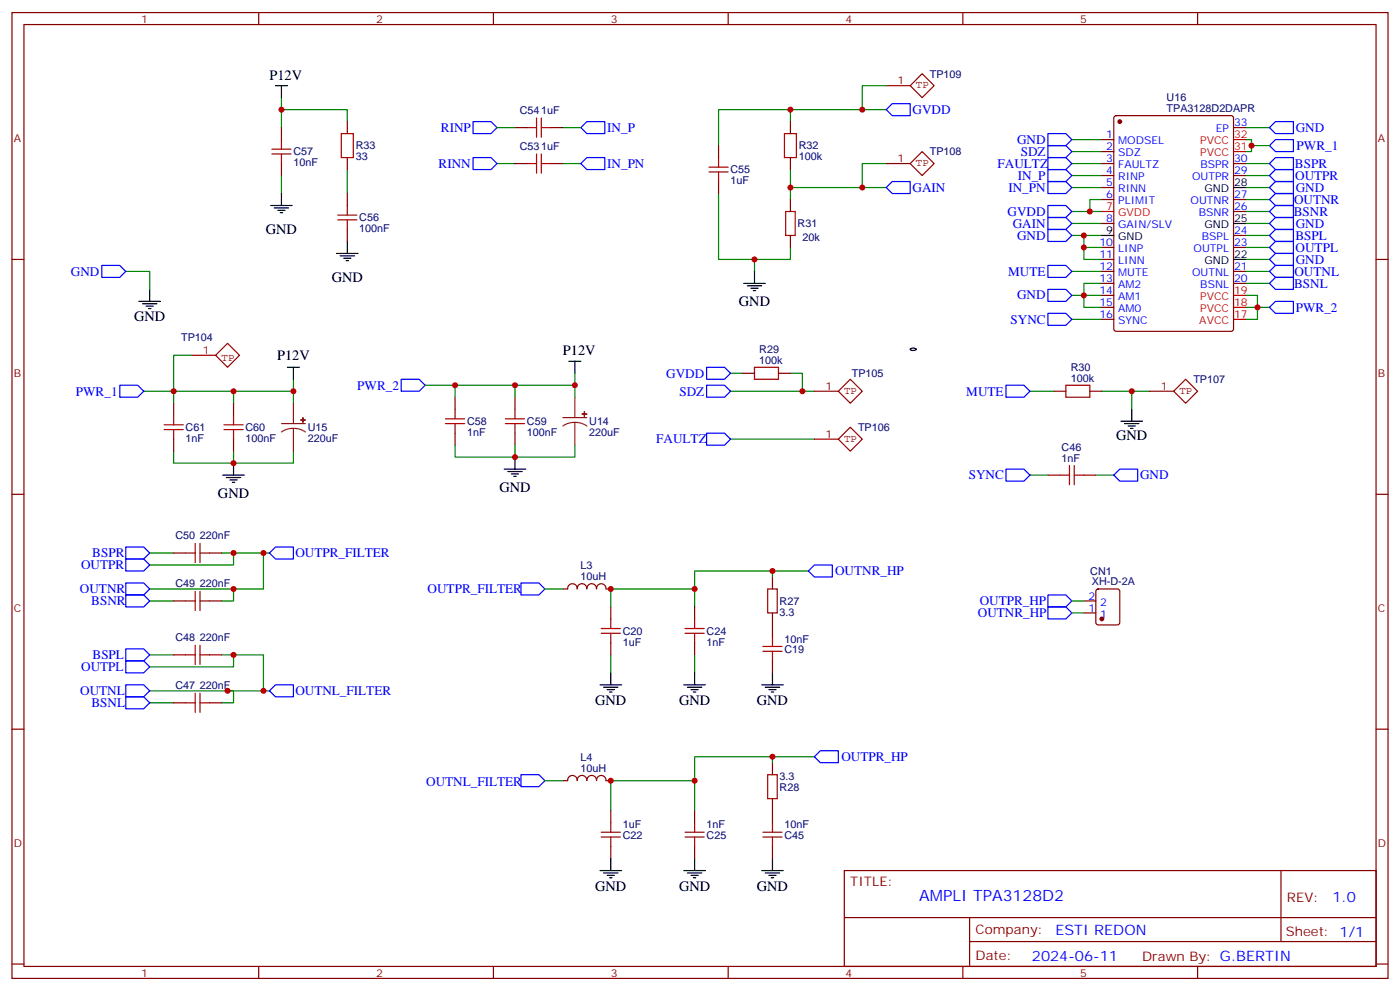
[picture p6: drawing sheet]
<svg xmlns="http://www.w3.org/2000/svg" width="412mm" height="292mm" viewBox="0 0 412 292" stroke-linecap="round" stroke-linejoin="round" font-family="sans-serif">
<g fill="none" stroke="#870000" stroke-width=".35">
<path d="M3.5 3.7h405.4v284.3h-405.4zM7.1 7.2h398.2v277.3h-398.2zM76.2 3.7v3.5M145.3 3.7v3.5M214.5 3.7v3.5M283.6 3.7v3.5M352.8 3.7v3.5M82.9 37.6v3.5M102.3 35.8v3.5M151.7 37.6h3.5M162.3 37.6h3.5M232.8 35.8v3.5"/>
<path d="M328.3 34.2l.5-.2h33.9l.6 .5 .1 62.3-.5 .7h-34.1l-.7-.4v-62.4zM363.4 37.6h3.5M82.9 48.2v3.5M102.3 46.4v3.5M102.3 57v3.5M151.7 48.2h3.5M162.3 48.2h3.5M211.7 42.9v3.5M211.7 53.4v3.6M232.8 46.4v3.5M232.8 58.7v3.6M324.6 48.2h3.5"/>
<path d="M324.6 41.1h3.5M324.6 44.6h3.5M324.6 51.7h3.5M324.6 55.2h3.5M324.6 58.7h3.5M363.4 48.2h3.5M363.4 51.7h3.5M363.4 58.7h3.5M3.5 76.4h3.6M102.3 67.6v3.5M232.8 69.3v3.5M324.6 76.4h3.5"/>
<path d="M324.6 65.8h3.5M324.6 72.8h3.5M324.6 79.9h3.5M363.4 72.8h3.5M363.4 79.9h3.5M363.4 69.3h3.5M363.4 62.3h3.5M405.3 76.4h3.6M324.6 83.4h3.5M324.6 87h3.5M324.6 90.5h3.5M324.6 94h3.5"/>
<path d="M363.4 83.4h3.5M51.2 118.7v3.5M68.8 118.7v3.5M134.1 116.9v3.6M151.7 116.9v3.6M218.7 109.9h3.5M229.3 109.9h3.5M310.4 115.2h3.6M321 115.2h3.6M51.2 129.3v3.5M68.8 129.3v3.5M134.1 127.5v3.6"/>
<path d="M151.7 127.5v3.6M308.7 139.9h3.5M319.3 139.9h3.5M3.5 145.5h3.6M405.3 145.5h3.6M51.2 176.9h3.5M51.2 162.8h3.5M61.7 176.9h3.6M61.7 162.8h3.6M172.8 173.3a1.41 1.41 0 0 0-1.4-1.5 1.41 1.41 0 0 0-1.4 1.6 1.41 1.41 0 0 0-1.4-1.6 1.41 1.41 0 0 0-1.4 1.6h-1.4M172.9 173.3a1.41 1.41 0 0 1 1.4-1.5 1.41 1.41 0 0 1 1.4 1.5 1.4 1.4 0 0 1 1.4-1.5 1.4 1.4 0 0 1 1.4 1.5l1.4 .1M179.9 178.7v3.5"/>
<path d="M204.6 178.7v3.5M227.5 169.9v3.5M319.3 176.9h3.5M323 173.6l.5-.2h5.6l.7 .4v9.5l-.4 .6-5.9 .1-.7-.5v-9.4zM51.2 192.8h3.5M61.7 192.8h3.6M179.9 189.3v3.5M204.6 189.3v3.5M227.5 180.4v7.1M227.5 194.6v3.5M319.3 180.4h3.5M3.5 214.7h3.6"/>
<path d="M51.2 206.9h3.5M61.7 206.9h3.6M405.3 214.7h3.6M165.8 229.8h1.4M167.2 229.8a1.41 1.41 0 0 1 1.4-1.5 1.41 1.41 0 0 1 1.4 1.5M170 229.8a1.41 1.41 0 0 1 1.4-1.5 1.41 1.41 0 0 1 1.4 1.5M172.9 229.8a1.41 1.41 0 0 1 1.4-1.5 1.41 1.41 0 0 1 1.4 1.5 1.4 1.4 0 0 1 1.4-1.5 1.4 1.4 0 0 1 1.4 1.5M178.5 229.8h1.4M179.9 238.7v3.5M204.6 238.7v3.5M227.5 224.5v3.6M227.5 235.1v7.1"/>
<path d="M179.9 249.2v3.6M204.6 249.2v3.6M227.5 249.2v3.6M248.7 256.3h156.6v28.2h-156.6zM377.3 256.3v20.9M248.7 270.1h156.5M285.6 277.2h119.6M285.6 270.1v14.2M3.5 283.8h3.6M76.2 284.5v3.5M145.3 284.5v3.5M214.5 284.5v3.5"/>
<path d="M283.6 284.5v3.5M352.8 284.5v3.5M405.3 283.8h3.6"/>
</g>
<g fill="none" stroke="#00f" stroke-width=".35">
<path d="M139.3 35.8h5.3l1.8 1.8-1.8 1.7h-5.3zM172.9 35.8h5.3v3.5h-5.3l-1.8-1.7zM262.8 30.5h5.3v3.5h-5.3l-1.7-1.7zM308.7 39.3h5.3l1.7 1.8-1.7 1.8h-5.3zM375.7 35.8h5.3v3.5h-5.3l-1.8-1.7zM139.3 46.4h5.3l1.8 1.8-1.8 1.7h-5.3zM172.9 46.4h5.3v3.5h-5.3l-1.8-1.7zM262.8 53.4h5.3v3.6h-5.3l-1.7-1.8zM308.7 46.4h5.3l1.7 1.8-1.7 1.7h-5.3zM308.7 42.9h5.3l1.7 1.7-1.7 1.8h-5.3zM308.7 53.4h5.3l1.7 1.8-1.7 1.8h-5.3zM308.7 49.9h5.3l1.7 1.8-1.7 1.7h-5.3z"/>
<path d="M373.9 48.2l1.8-1.8h5.3v3.5h-5.3zM375.7 49.9h5.3v3.5h-5.3l-1.8-1.7zM375.7 57h5.3v3.5h-5.3l-1.8-1.8zM375.7 41.1h5.3v3.5h-5.3l-1.8-1.7zM375.7 53.4h5.3v3.6h-5.3l-1.8-1.8zM30 78.1h5.3l1.7 1.8-1.7 1.8h-5.3zM308.7 78.1h5.3l1.7 1.8-1.7 1.8h-5.3zM308.7 67.6h5.3l1.7 1.7-1.7 1.8h-5.3zM308.7 64h5.3l1.7 1.8-1.7 1.8h-5.3zM308.7 60.5h5.3l1.7 1.8-1.7 1.7h-5.3zM373.9 69.3l1.8-1.7h5.3v3.5h-5.3zM373.9 72.8l1.8-1.7h5.3v3.5h-5.3z"/>
<path d="M373.9 79.9l1.8-1.8h5.3v3.6h-5.3zM373.9 62.3l1.8-1.8h5.3v3.5h-5.3zM375.7 64h5.3v3.6h-5.3l-1.8-1.8zM375.7 74.6h5.3v3.5h-5.3l-1.8-1.7zM308.7 92.3h5.3l1.7 1.7-1.7 1.8h-5.3zM308.7 85.2h5.3l1.7 1.8-1.7 1.7h-5.3zM375.7 81.7h5.3v3.5h-5.3l-1.8-1.8zM375.7 88.7h5.3v3.6h-5.3l-1.8-1.8zM35.3 113.4h5.3l1.7 1.8-1.7 1.7h-5.3zM118.2 111.7h5.3l1.7 1.7-1.7 1.8h-5.3zM208.1 108.1h5.3l1.8 1.8-1.8 1.8h-5.3zM208.1 113.4h5.3l1.8 1.8-1.8 1.7h-5.3z"/>
<path d="M296.3 113.4h5.3l1.8 1.8-1.8 1.7h-5.3zM208.1 127.5h5.3l1.8 1.8-1.8 1.8h-5.3zM296.3 138.1h5.3l1.8 1.8-1.8 1.7h-5.3zM329.8 138.1h5.3v3.5h-5.3l-1.7-1.7zM37 161h5.3l1.8 1.8-1.8 1.8h-5.3zM37 164.6h5.3l1.8 1.7-1.8 1.8h-5.3zM37 171.6h5.3l1.8 1.8-1.8 1.8h-5.3zM37 175.2h5.3l1.8 1.7-1.8 1.8h-5.3zM79.4 162.8l1.7-1.8h5.3v3.6h-5.3zM153.5 171.6h5.2l1.8 1.8-1.8 1.8h-5.2zM239.9 166.3h5.3v3.6h-5.3l-1.8-1.8zM308.7 178.7h5.3l1.7 1.7-1.7 1.8h-5.3z"/>
<path d="M308.7 175.2h5.3l1.7 1.7-1.7 1.8h-5.3zM37 191h5.3l1.8 1.8-1.8 1.8h-5.3zM37 194.6h5.3l1.8 1.7-1.8 1.8h-5.3zM37 201.6h5.3l1.8 1.8-1.8 1.7h-5.3zM37 205.1h5.3l1.8 1.8-1.8 1.8h-5.3zM79.4 203.4l1.7-1.8h5.3v3.5h-5.3zM153.5 228.1h5.2l1.8 1.7-1.8 1.8h-5.2zM241.7 221h5.2v3.5h-5.2l-1.8-1.7z"/>
</g>
<g fill="none" stroke="#008700" stroke-width=".35">
<path d="M82.9 32.3h19.4v3.5M82.9 28.8v8.8M146.4 37.6h5.3M165.8 37.6h5.3M232.8 32.3v3.5M261.1 25.2h-7.1v7.1M261.1 32.3h-49.4v10.6M366.9 37.6h7M82.9 51.7v5.3M102.3 49.9v7.1M146.4 48.2h5.3M165.8 48.2h5.3"/>
<path d="M211.7 57v19.4h21.1v-3.6M232.8 49.9v8.8M232.8 55.2h28.3M261.1 48.2h-7.1v7M315.7 51.7h8.9M315.7 48.2h8.9M315.7 44.6h8.9M315.7 55.2h8.9M315.7 41.1h8.9M324.6 58.7h-3.6v3.6M366.9 41.1h1.8v3.5h-1.8M366.9 51.7h7"/>
<path d="M366.9 48.2h7M366.9 58.7h7M366.9 55.2h7M368.7 42.9h5.2M37 79.9h7.1v5.3M222.2 76.4v3.5M315.7 69.3h8.9M315.7 79.9h8.9M315.7 62.3h8.9M315.7 65.8h8.9M319.3 69.3v7.1h5.3M319.3 72.8h5.3"/>
<path d="M366.9 69.3h7M366.9 72.8h7M366.9 79.9h7M366.9 62.3h7M366.9 65.8h7M366.9 76.4h7M315.7 94h8.9M315.7 87h8.9M324.6 83.4h-5.3v7.1h5.3M366.9 87h3.5v7h-3.5M366.9 83.4h7M366.9 90.5h7"/>
<path d="M56.4 104.6h-5.2v10.6h-8.9M68.8 115.2h-17.6v3.5M68.8 118.7v-3.5h17.6v3.5M86.4 111.7v3.5M125.2 113.4h8.9M151.7 116.9v-3.5h17.6v3.5M151.7 113.4h-17.6v3.5M169.3 109.9v3.5M215.2 115.2h24.7M215.2 109.9h3.5M232.8 109.9h3.6v5.3M303.4 115.2h7"/>
<path d="M324.6 115.2h8.8v5.3M333.4 115.2h5.3M51.2 132.8v3.5h35.2v-3.5M68.8 132.8v3.5M134.1 131.1v3.5h35.2v-3.5M151.7 131.1v3.5M215.2 129.3h24.7M303.4 139.9h5.3M322.8 139.9h5.3M44.1 173.4h24.7v3.5h-3.5M44.1 162.8h7.1M44.1 176.9h7.1"/>
<path d="M65.3 162.8h3.5v3.5h-24.7M68.8 162.8h8.8v10.6h-8.8M77.6 162.8h1.8M160.5 173.4h5.3M179.9 178.7v-5.3h24.7v5.3M227.5 169.9v-1.8h-22.9v5.3M227.5 168.1h10.6M315.7 176.9h3.6M44.1 192.8h7.1M65.3 192.8h3.5v3.5h-24.7M68.8 192.8h8.8v10.6h1.8M179.9 192.8v5.3"/>
<path d="M204.6 192.8v5.3M315.7 180.4h3.6M44.1 203.4h24.7v3.5h-3.5M44.1 206.9h7.1M67 203.4h10.6M160.5 229.8h5.3M179.9 238.7v-8.9h24.7v8.9M227.5 224.5v-1.7h-22.9v7M227.5 222.8h12.4"/>
</g>
<g fill="none" stroke="#000" stroke-width=".35">
<path d="M81.1 25.2h3.6M82.9 25.2v3.6M82.9 57v3.5M363.4 55.2h3.5M79.7 60.5h6.4M80.8 61.2h4.2M81.8 61.9h2.2M82.5 62.6h.8M99.1 74.6h6.4M100.2 75.3h4.2M101.2 76h2.2M102 76.7h.7"/>
<path d="M102.3 71.1v3.5M222.2 79.9v3.5M324.6 69.3h3.5M363.4 76.4h3.5M363.4 65.8h3.5M40.9 88.7h6.4M42 89.4h4.2M43 90.1h2.2M43.7 90.8h.7M44.1 85.2v3.5M219.1 83.4h6.3M220.1 84.1h4.3"/>
<path d="M221.2 84.8h2.1M221.9 85.5h.7M84.7 108.1h3.5M86.4 108.1v3.6M167.6 106.4h3.5M169.3 106.4v3.5M268.2 102.7l.8-.2 .9 .3a1.28 1.28 0 0 1-1.8 0zM65.6 139.9h6.4M68.8 136.3v3.6M148.5 138.1h6.4M149.6 138.8h4.2M150.6 139.5h2.2"/>
<path d="M151.7 134.6v3.5M330.2 124h6.3M331.3 124.7h4.2M332.3 125.4h2.1M333 126.1h.7M333.4 120.5v3.5M66.7 140.6h4.2M67.7 141.3h2.1M68.4 142h.7M151.3 140.2h.7M179.9 198.1v3.5M204.6 198.1v3.5"/>
<path d="M227.5 198.1v3.5M176.7 201.6h6.4M177.8 202.3h4.2M178.9 203h2.1M179.6 203.7h.7M201.4 201.6h6.4M202.5 202.3h4.2M203.6 203h2.1M204.3 203.7h.7M224.4 201.6h6.3M225.4 202.3h4.3M226.5 203h2.1"/>
<path d="M227.2 203.7h.7M176.7 256.3h6.4M177.8 257h4.2M178.9 257.7h2.1M179.6 258.4h.7M179.9 252.8v3.5M201.4 256.3h6.4M202.5 257h4.2M203.6 257.7h2.1M204.3 258.4h.7M204.6 252.8v3.5M224.4 256.3h6.3"/>
<path d="M225.4 257h4.3M226.5 257.7h2.1M227.2 258.4h.7M227.5 252.8v3.5"/>
</g>
<g fill="none" stroke="#a10000" stroke-width=".35">
<path d="M100.5 39.3h3.6v7.1h-3.6zM155.2 37.6h2.8M158 34.7v5.7M159.5 34.7v5.7M159.5 37.6h2.8M231.1 39.3h3.5v7.1h-3.5zM80.1 45.3h5.6M80.1 43.9h5.6M82.9 41.1v2.8M82.9 45.3v2.9M155.2 48.2h2.8M158 45.3v5.7"/>
<path d="M159.5 48.2h2.8M159.5 45.3v5.7M208.8 49.2h5.7M208.8 50.6h5.7M211.7 46.4v2.8M211.7 50.6v2.8M99.5 64.7h5.6M99.5 63.3h5.6M102.3 60.5v2.8M102.3 64.7v2.9M231.4 62.3h2.8v7h-2.8zM222.2 108.1h7.1v3.6h-7.1z"/>
<path d="M314 113.4h7v3.5h-7zM48.3 126.5h5.7M48.3 125.1h5.7M51.2 122.2v2.9M51.2 126.5v2.8M66 126.5h5.6M66 125.1h5.6M68.8 122.2v2.9M68.8 126.5v2.8M131.2 123.3h5.7M131.2 124.7h5.7M134.1 120.5v2.8"/>
<path d="M134.1 124.7v2.8M148.9 123.3h5.6M148.9 124.7h5.6M151.7 120.5v2.8M151.7 124.7v2.8M312.2 139.9h2.8M315 137.1v5.6M316.4 139.9h2.9M316.4 137.1v5.6M57.5 160v5.6M58.9 160v5.6M54.7 176.9h2.8"/>
<path d="M54.7 162.8h2.8M57.5 174.1v5.6M58.9 174.1v5.6M58.9 176.9h2.8M58.9 162.8h2.8M226.1 173.4h2.9v7h-2.9zM54.7 192.8h2.8M57.5 190v5.6M58.9 190v5.6M58.9 192.8h2.8M177.1 186.4h5.6M177.1 185h5.6"/>
<path d="M179.9 182.2v2.8M179.9 186.4v2.9M201.8 186.4h5.6M201.8 185h5.6M204.6 182.2v2.8M204.6 186.4v2.9M224.7 190.3h5.7M224.7 191.7h5.7M227.5 187.5v2.8M227.5 191.7v2.9M54.7 206.9h2.8M57.5 204.1v5.6"/>
<path d="M58.9 206.9h2.8M58.9 204.1v5.6M226.1 228.1h2.9v7h-2.9zM177.1 245h5.6M177.1 246.4h5.6M179.9 242.2v2.8M179.9 246.4v2.8M201.8 245h5.6M201.8 246.4h5.6M204.6 242.2v2.8M204.6 246.4v2.8M224.7 245h5.7"/>
<path d="M224.7 246.4h5.7M227.5 242.2v2.8M227.5 246.4v2.8"/>
</g>
<path d="M261.1 25.2h7M268.1 25.2l3.5-3.5 3.6 3.5-3.6 3.6zM261.1 48.2h7M268.1 48.2l3.5-3.6 3.6 3.6-3.6 3.5zM56.4 104.6h7.1M67 101.1l3.6 3.5-3.6 3.5-3.5-3.5zM239.9 115.2h7M246.9 115.2l3.6-3.5 3.5 3.5-3.5 3.5zM338.7 115.2h7M345.7 115.2l3.5-3.5 3.6 3.5-3.6 3.5zM239.9 129.3h7M246.9 129.3l3.6-3.5 3.5 3.5-3.5 3.5z" fill="none" stroke="#900" stroke-width=".35"/>
<path d="M86.4 118.7v6M169.3 116.9v6M82.9 124.7h7.1M86.4 126.1l-1.8 .3-1.7 .8M86.4 126.1l1.9 .3 1.7 .8M86.4 126.1v6.7M165.8 122.9h7.1M169.3 124.4l-1.8 .2-1.7 .8M169.3 124.4l1.9 .2 1.7 .8M169.3 124.4v6.7" fill="none" stroke="#8c2424" stroke-width=".35"/>
<g fill="#8c2424" stroke="#8c2424" stroke-width=".35">
<path d="M171.4 121.9h1.5z"/>
<path d="M172.1 121.2l.1 1.4z"/>
<path d="M88.5 123.6l1.5 .1z"/>
<path d="M89.2 122.9l.1 1.5z"/>
</g>
<g fill="#870000" stroke="#870000" stroke-width=".35">
<circle cx="329.8" cy="35.8" r=".53"/>
<circle cx="324.6" cy="182.2" r=".53"/>
</g>
<path d="M363.4 44.6h3.5M363.4 41.1h3.5M324.6 62.3h3.5M363.4 94h3.5M363.4 90.5h3.5M363.4 87h3.5" fill="none" stroke="#f00" stroke-width=".35"/>
<g fill="#c00">
<circle cx="227.5" cy="222.8" r=".88"/>
<circle cx="227.5" cy="168.1" r=".88"/>
<circle cx="67" cy="203.4" r=".88"/>
<circle cx="77.6" cy="203.4" r=".88"/>
<circle cx="77.6" cy="162.8" r=".88"/>
<circle cx="179.9" cy="173.4" r=".88"/>
<circle cx="179.9" cy="229.8" r=".88"/>
<circle cx="204.6" cy="173.4" r=".88"/>
<circle cx="204.6" cy="229.8" r=".88"/>
<circle cx="68.8" cy="192.8" r=".88"/>
<circle cx="68.8" cy="173.4" r=".88"/>
<circle cx="68.8" cy="162.8" r=".88"/>
<circle cx="254" cy="32.3" r=".88"/>
<circle cx="254" cy="55.2" r=".88"/>
<circle cx="232.8" cy="32.3" r=".88"/>
<circle cx="333.4" cy="115.2" r=".88"/>
<circle cx="236.4" cy="115.2" r=".88"/>
<circle cx="222.3" cy="76.4" r=".88"/>
<circle cx="232.8" cy="55.2" r=".88"/>
<circle cx="319.3" cy="87" r=".88"/>
<circle cx="321" cy="62.3" r=".88"/>
<circle cx="82.9" cy="32.3" r=".88"/>
<circle cx="368.7" cy="42.9" r=".88"/>
<circle cx="370.4" cy="90.5" r=".88"/>
<circle cx="151.7" cy="134.6" r=".88"/>
<circle cx="134.1" cy="113.4" r=".88"/>
<circle cx="151.7" cy="113.4" r=".88"/>
<circle cx="169.3" cy="113.4" r=".88"/>
<circle cx="86.4" cy="115.2" r=".88"/>
<circle cx="68.8" cy="115.2" r=".88"/>
<circle cx="51.2" cy="115.2" r=".88"/>
<circle cx="68.8" cy="136.3" r=".88"/>
<circle cx="319.3" cy="69.3" r=".88"/>
<circle cx="319.3" cy="72.8" r=".88"/>
</g>
<text font-size="4.6" fill="#00f" x="270.8" y="265.3">AMPLI TPA3128D2</text>
<g font-size="4.2">
<text x="79.4" y="23.5">P12V</text>
<text x="78.3" y="69">GND</text>
<text x="97.7" y="83.1">GND</text>
<text x="39.5" y="94.4">GND</text>
<text x="217.7" y="90.1">GND</text>
<text x="81.6" y="106">P12V</text>
<text x="165.8" y="104.6">P12V</text>
<text x="328.8" y="129.6">GND</text>
<text x="64.2" y="146.6">GND</text>
<text x="147.1" y="144.8">GND</text>
<text x="175.3" y="207.7">GND</text>
<text x="200" y="207.7">GND</text>
<text x="223" y="207.7">GND</text>
<text x="175.3" y="262.4">GND</text>
<text x="200" y="262.4">GND</text>
<text x="223" y="262.4">GND</text>
</g>
<g font-size="4.2" fill="#00f">
<text x="392.5" y="265.6">1.0</text>
<text x="310.9" y="275.1">ESTI REDON</text>
<text x="304" y="282.9">2024-06-11</text>
</g>
<g font-size="3.9" fill="#00f">
<text x="268.8" y="33.5">GVDD</text>
<text x="129.9" y="38.8">RINP</text>
<text x="178.9" y="38.8">IN_P</text>
<text x="381.7" y="38.8">GND</text>
<text x="299.6" y="42.3">GND</text>
<text x="300.7" y="45.9">SDZ</text>
<text x="381.9" y="44.1">PWR_1</text>
<text x="129.2" y="49.4">RINN</text>
<text x="178.9" y="49.4">IN_PN</text>
<text x="293.8" y="49.4">FAULTZ</text>
<text x="299.8" y="53">IN_P</text>
<text x="381.5" y="49.4">BSPR</text>
<text x="381.5" y="52.9">OUTPR</text>
<text x="268.8" y="56.5">GAIN</text>
<text x="297" y="56.5">IN_PN</text>
<text x="381.2" y="60">OUTNR</text>
<text x="381.7" y="56.4">GND</text>
<text x="296.8" y="63.5">GVDD</text>
<text x="381.1" y="63.5">BSNR</text>
<text x="298.3" y="67">GAIN</text>
<text x="299.6" y="70.5">GND</text>
<text x="381.6" y="70.6">BSPL</text>
<text x="381.7" y="67">GND</text>
<text x="381.7" y="74.1">OUTPL</text>
<text x="381.7" y="77.6">GND</text>
<text x="20.9" y="81.1">GND</text>
<text x="297" y="81.2">MUTE</text>
<text x="381.3" y="81.2">OUTNL</text>
<text x="299.6" y="88.2">GND</text>
<text x="381.2" y="84.7">BSNL</text>
<text x="297.7" y="95.3">SYNC</text>
<text x="381.7" y="91.7">PWR_2</text>
<text x="196.3" y="111.2">GVDD</text>
<text x="22.3" y="116.5">PWR_1</text>
<text x="105.3" y="114.7">PWR_2</text>
<text x="200.1" y="116.5">SDZ</text>
<text x="284.6" y="116.4">MUTE</text>
<text x="193.3" y="130.6">FAULTZ</text>
<text x="285.3" y="141.1">SYNC</text>
<text x="335.8" y="141.1">GND</text>
<text x="23.9" y="167.6">OUTPR</text>
<text x="27.2" y="164.1">BSPR</text>
<text x="87" y="164">OUTPR_FILTER</text>
<text x="246" y="169.4">OUTNR_HP</text>
<text x="23.6" y="174.6">OUTNR</text>
<text x="26.9" y="178.2">BSNR</text>
<text x="126" y="174.7">OUTPR_FILTER</text>
<text x="288.6" y="178.2">OUTPR_HP</text>
<text x="288" y="181.7">OUTNR_HP</text>
<text x="23.9" y="197.6">OUTPL</text>
<text x="27.3" y="194">BSPL</text>
<text x="23.6" y="204.6">OUTNL</text>
<text x="27" y="208.2">BSNL</text>
<text x="87" y="204.6">OUTNL_FILTER</text>
<text x="247.8" y="224">OUTPR_HP</text>
<text x="125.6" y="231.4">OUTNL_FILTER</text>
</g>
<g font-size="3.9" fill="#800">
<text x="250.5" y="260.9">TITLE:</text>
<text x="379.1" y="265.6">REV:</text>
<text x="287.4" y="275.1">Company:</text>
<text x="378.7" y="275.7">Sheet: 1/1</text>
<text x="287.4" y="282.8">Date:</text>
<text x="336.4" y="282.8">Drawn By: G.BERTIN</text>
</g>
<g font-size="3.2" fill="#800">
<text x="41.6" y="6.7">1</text>
<text x="110.8" y="6.7">2</text>
<text x="179.9" y="6.7">3</text>
<text x="249.1" y="6.7">4</text>
<text x="318.2" y="6.7">5</text>
<text x="4.1" y="41.8">A</text>
<text x="405.9" y="41.8">A</text>
<text x="4.1" y="110.9">B</text>
<text x="405.9" y="110.9">B</text>
<text x="4.1" y="180.1">C</text>
<text x="405.9" y="180.1">C</text>
<text x="4.1" y="249.2">D</text>
<text x="405.9" y="249.2">D</text>
<text x="41.6" y="287.5">1</text>
<text x="110.8" y="287.5">2</text>
<text x="179.9" y="287.5">3</text>
<text x="249.1" y="287.5">4</text>
<text x="318.2" y="287.5">5</text>
</g>
<g font-size="3.2" fill="#000080">
<text x="273.9" y="22.8">TP109</text>
<text x="343.7" y="29.7">U16</text>
<text x="153.1" y="33.5">C541uF</text>
<text x="343.7" y="32.9">TPA3128D2DAPR</text>
<text x="86.4" y="45.8">C57</text>
<text x="104.8" y="47.2">33</text>
<text x="104.8" y="44">R33</text>
<text x="153.1" y="44">C531uF</text>
<text x="235.3" y="47.2">100k</text>
<text x="235.3" y="44">R32</text>
<text x="273.9" y="45.8">TP108</text>
<text x="86.4" y="49">10nF</text>
<text x="215.2" y="51.1">C55</text>
<text x="215.2" y="54.3">1uF</text>
<text x="105.8" y="65.2">C56</text>
<text x="105.8" y="68.4">100nF</text>
<text x="234.9" y="66.9">R31</text>
<text x="236.4" y="71.1">20k</text>
<text x="53.4" y="100.4">TP104</text>
<text x="223.7" y="107.1">100k</text>
<text x="223.7" y="103.9">R29</text>
<text x="250.9" y="111.1">TP105</text>
<text x="315.4" y="112.4">100k</text>
<text x="315.4" y="109.2">R30</text>
<text x="351.5" y="112.8">TP107</text>
<text x="137.6" y="125.1">C58</text>
<text x="155.2" y="125.1">C59</text>
<text x="173.6" y="125.1">U14</text>
<text x="54.7" y="130.1">1nF</text>
<text x="54.7" y="126.9">C61</text>
<text x="72.3" y="130.1">100nF</text>
<text x="72.3" y="126.9">C60</text>
<text x="90.7" y="130.1">220uF</text>
<text x="90.7" y="126.9">U15</text>
<text x="137.6" y="128.3">1nF</text>
<text x="155.2" y="128.3">100nF</text>
<text x="173.6" y="128.3">220uF</text>
<text x="252.7" y="126.9">TP106</text>
<text x="312.7" y="136">1nF</text>
<text x="312.7" y="132.8">C46</text>
<text x="51.7" y="158.6">C50</text>
<text x="58.8" y="158.6">220nF</text>
<text x="171" y="167.6">L3</text>
<text x="51.7" y="172.7">C49</text>
<text x="58.8" y="172.7">220nF</text>
<text x="171" y="170.8">10uH</text>
<text x="321.1" y="169.2">CN1</text>
<text x="321.7" y="172.3">XH-D-2A</text>
<text x="229.7" y="178.1">R27</text>
<text x="229.7" y="181.2">3.3</text>
<text x="51.7" y="188.6">C48</text>
<text x="58.8" y="188.6">220nF</text>
<text x="183.4" y="190.1">1uF</text>
<text x="183.4" y="186.9">C20</text>
<text x="208.1" y="190.1">1nF</text>
<text x="208.1" y="186.9">C24</text>
<text x="231.1" y="189.2">10nF</text>
<text x="231.1" y="192.4">C19</text>
<text x="51.7" y="202.7">C47</text>
<text x="58.8" y="202.7">220nF</text>
<text x="171" y="227.2">10uH</text>
<text x="171" y="224.1">L4</text>
<text x="229.7" y="229.7">3.3</text>
<text x="229.7" y="232.9">R28</text>
<text x="183.4" y="243.8">1uF</text>
<text x="208.1" y="243.9">1nF</text>
<text x="231.1" y="243.9">10nF</text>
<text x="183.4" y="247">C22</text>
<text x="208.1" y="247">C25</text>
<text x="231.1" y="247">C45</text>
</g>
<g font-size="3.2" fill="#900">
<text x="264.3" y="24.9">1</text>
<text x="269.8" y="26">TP</text>
<text x="264.3" y="47.8">1</text>
<text x="269.8" y="49">TP</text>
<text x="59.7" y="104.2">1</text>
<text x="65.3" y="106.4">TP</text>
<text x="243.2" y="114.8">1</text>
<text x="248.6" y="116">TP</text>
<text x="341.9" y="114.8">1</text>
<text x="347.4" y="116">TP</text>
<text x="243.2" y="128.9">1</text>
<text x="248.6" y="130.1">TP</text>
</g>
<g font-size="3.2" fill="#00f">
<text x="325.9" y="40.7">1</text>
<text x="358.1" y="39">EP</text>
<text x="363.5" y="37.2">33</text>
<text x="325.9" y="44.3">2</text>
<text x="325.9" y="47.8">3</text>
<text x="329.4" y="42.5">MODSEL</text>
<text x="329.4" y="46">SDZ</text>
<text x="363.5" y="47.8">30</text>
<text x="325.9" y="51.3">4</text>
<text x="329.4" y="49.6">FAULTZ</text>
<text x="329.4" y="53.1">RINP</text>
<text x="351.2" y="53.1">OUTPR</text>
<text x="353.6" y="49.6">BSPR</text>
<text x="363.5" y="51.3">29</text>
<text x="325.9" y="54.9">5</text>
<text x="325.9" y="58.4">6</text>
<text x="329.4" y="56.6">RINN</text>
<text x="363.5" y="58.4">27</text>
<text x="325.9" y="65.4">8</text>
<text x="329.4" y="60.1">PLIMIT</text>
<text x="350.7" y="60.1">OUTNR</text>
<text x="353.1" y="63.7">BSNR</text>
<text x="363.5" y="61.9">26</text>
<text x="329.4" y="67.2">GAIN/SLV</text>
<text x="354" y="70.7">BSPL</text>
<text x="363.5" y="69">24</text>
<text x="323.9" y="72.5">10</text>
<text x="323.9" y="76">11</text>
<text x="329.4" y="74.3">LINP</text>
<text x="329.4" y="77.8">LINN</text>
<text x="351.6" y="74.3">OUTPL</text>
<text x="363.5" y="72.5">23</text>
<text x="323.9" y="79.6">12</text>
<text x="323.9" y="83.1">13</text>
<text x="329.4" y="81.3">MUTE</text>
<text x="351.1" y="81.3">OUTNL</text>
<text x="363.5" y="83.1">20</text>
<text x="363.5" y="79.6">21</text>
<text x="323.9" y="86.6">14</text>
<text x="329.4" y="84.8">AM2</text>
<text x="329.4" y="88.4">AM1</text>
<text x="353.6" y="84.8">BSNL</text>
<text x="323.9" y="90.1">15</text>
<text x="323.9" y="93.7">16</text>
<text x="329.4" y="91.9">AM0</text>
<text x="329.4" y="95.4">SYNC</text>
<text x="320.6" y="176.6">2</text>
<text x="324.1" y="178.3">2</text>
<text x="320.6" y="180.1">1</text>
<text x="324.1" y="181.9">1</text>
</g>
<g font-size="3.2" fill="#f00">
<text x="363.5" y="40.7">32</text>
<text x="353.5" y="46">PVCC</text>
<text x="353.5" y="42.5">PVCC</text>
<text x="363.5" y="44.3">31</text>
<text x="325.9" y="61.9">7</text>
<text x="329.4" y="63.7">GVDD</text>
<text x="353.5" y="88.4">PVCC</text>
<text x="363.5" y="86.6">19</text>
<text x="353.3" y="95.4">AVCC</text>
<text x="353.5" y="91.9">PVCC</text>
<text x="363.5" y="93.7">17</text>
<text x="363.5" y="90.1">18</text>
</g>
<g font-size="3.2">
<text x="354.8" y="56.6">GND</text>
<text x="363.5" y="54.9">28</text>
<text x="363.5" y="65.4">25</text>
<text x="325.9" y="69">9</text>
<text x="329.4" y="70.7">GND</text>
<text x="354.8" y="67.2">GND</text>
<text x="354.8" y="77.8">GND</text>
<text x="363.5" y="76">22</text>
</g>
</svg>
